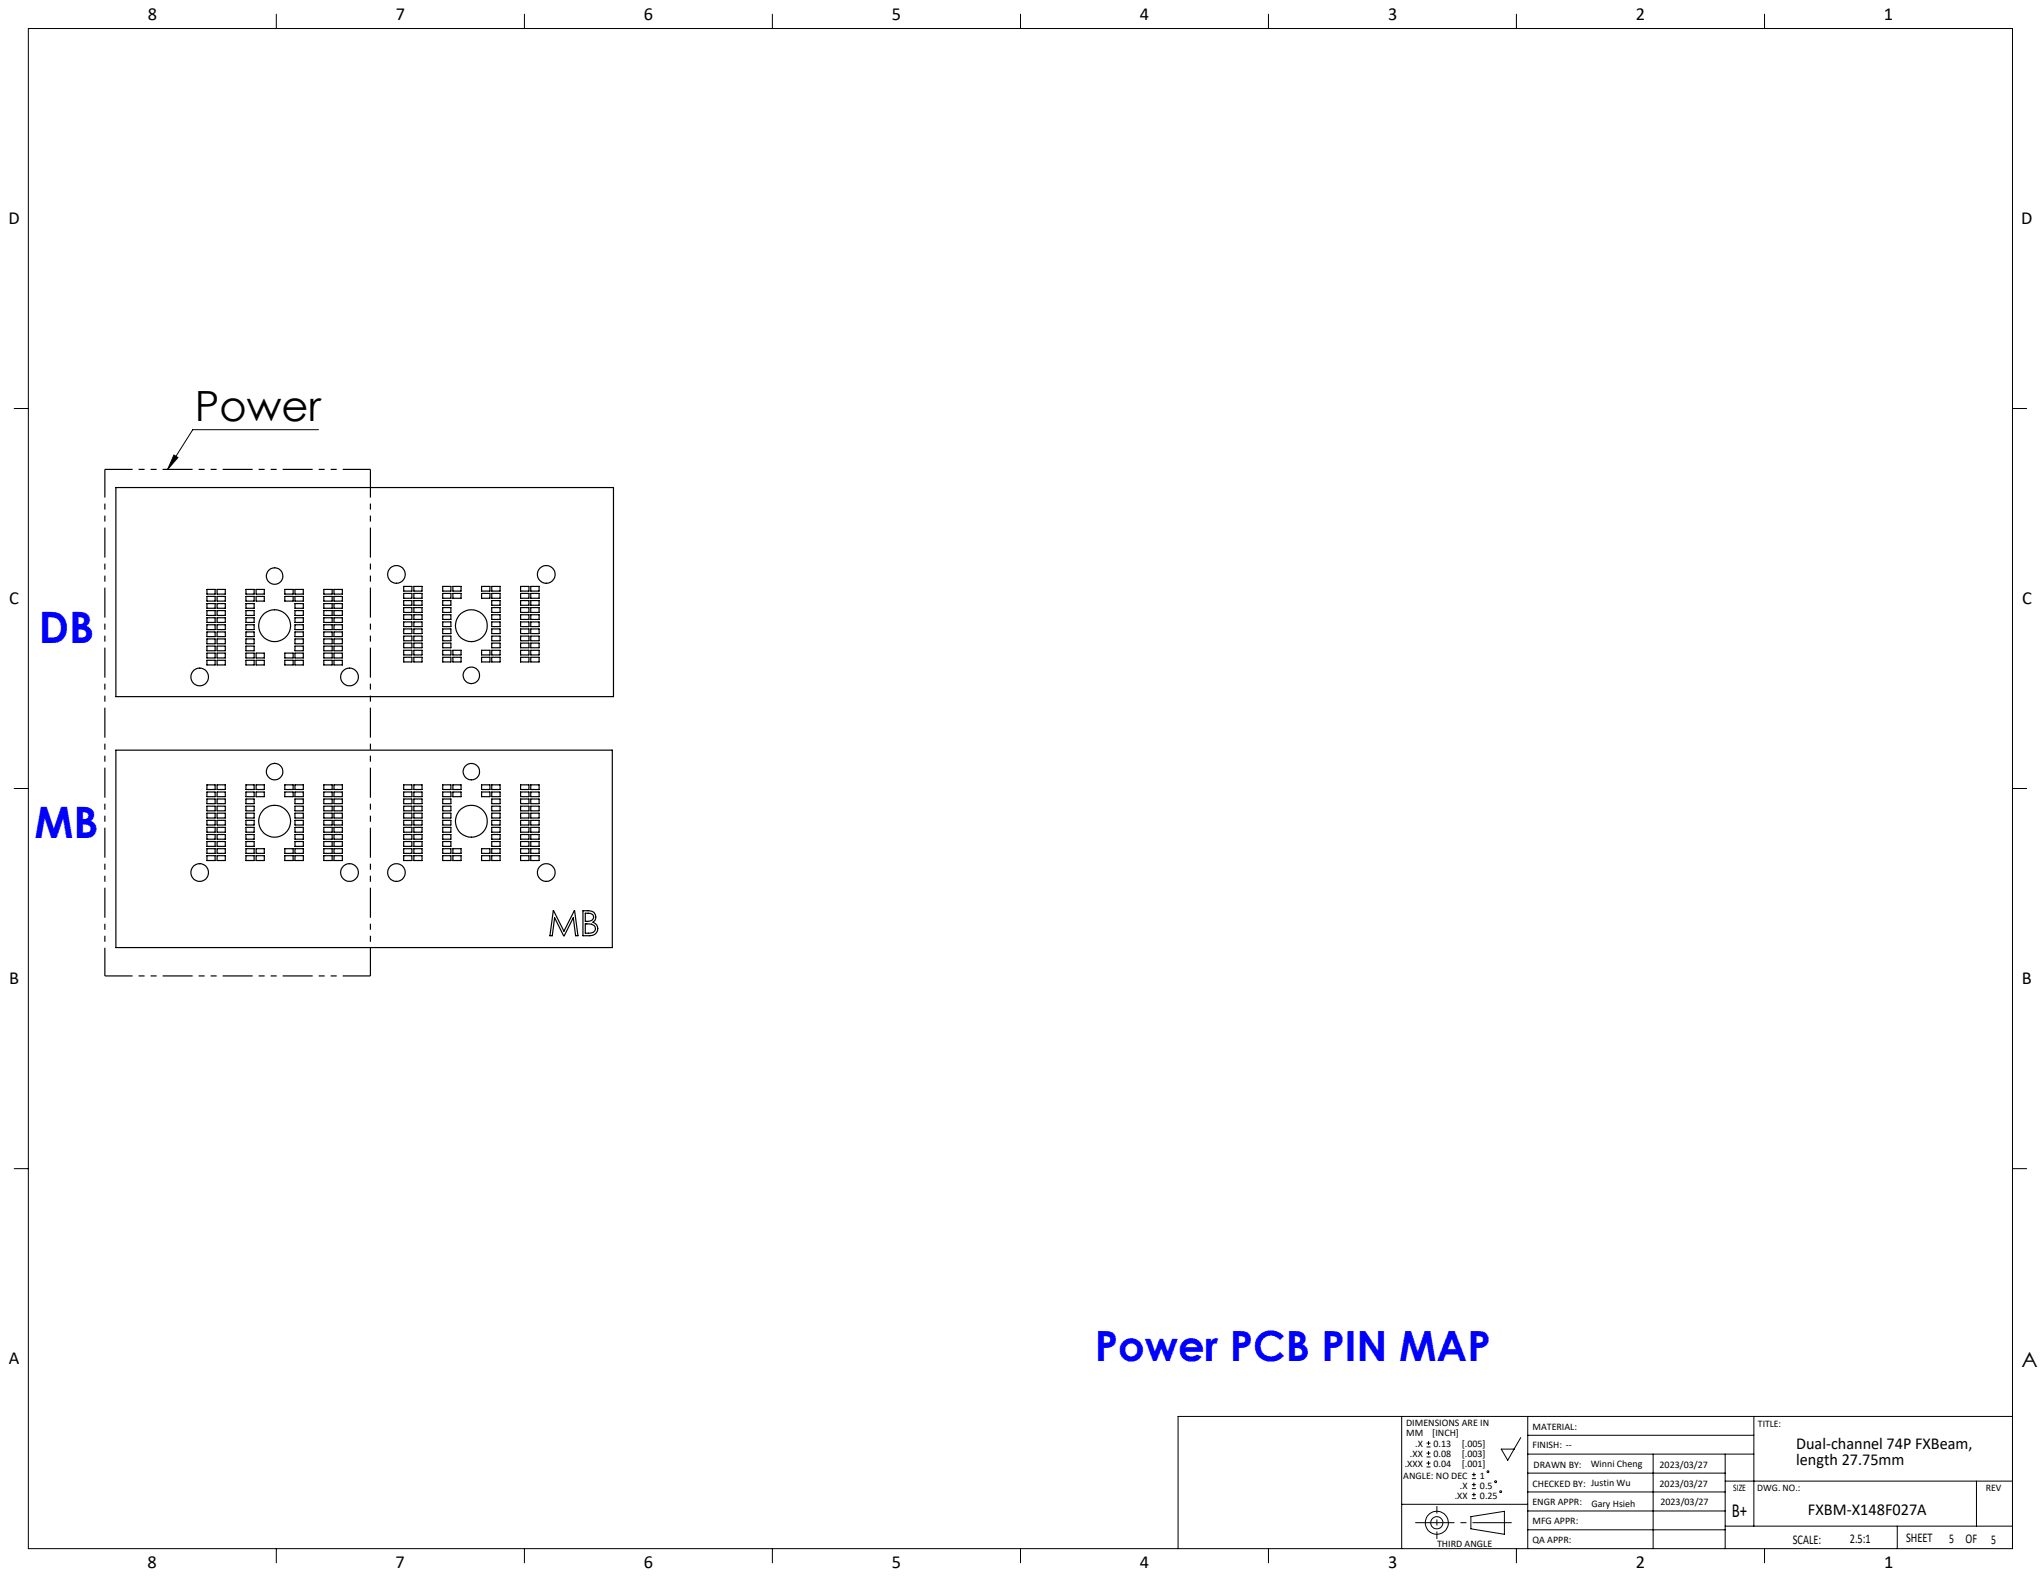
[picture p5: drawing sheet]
<svg xmlns="http://www.w3.org/2000/svg" width="432mm" height="334mm" viewBox="0 0 432 334" stroke-linecap="round" stroke-linejoin="round" font-family="sans-serif">
<g fill="none" stroke="#000" stroke-width=".21">
<path d="M6 6h419.8v321.7h-419.8zM58.5 3v3M110.9 3v3M163.4 3v3M215.9 3v3M268.4 3v3M320.8 3v3M373.3 3v3M3 86.4h3M36.8 96.3l.8 .5-2.1 2.5zM67.4 90.9h-26.6l-5.3 8.4M425.8 86.4h3"/>
<path d="M3 166.8h3M425.8 166.8h3M3 247.3h3M425.8 247.3h3M296.5 299.7v28M323.2 299.7v28M371.1 299.7v23.2M425.8 299.7h-176.6v28M296.5 318.3h26.7M301.8 306.1h.8M301.8 305.3h.8M301.8 308.3h.8"/>
<path d="M301.8 307.4h.8M301.8 310.4h.8M301.8 309.6h.8M302.2 304.9v.9M302.2 307v.9M302.2 309.1v.9M311.4 312.8h.8M311.4 312h.8M311.4 315h.8M311.4 314.1h.8M311.4 317.1h.8M311.4 316.2h.8"/>
<path d="M311.8 311.6v.8M311.8 313.7v.8M311.8 315.8v.9M317.6 306.6h2.7l-1.3 2.4zM321.7 304.2l-1.4 2.4M323.2 303.7h47.9M323.2 307.7h47.9M323.2 311.7h41.8M323.2 315.7h41.8M323.2 319.7h41.8M349.7 307.7v20M365 313.4h60.8"/>
<path d="M365 307.7v20M418.1 313.4v9.5M58.5 327.7v3M110.9 327.7v3M163.4 327.7v3M215.9 327.7v3M268.4 327.7v3M311.2 320.9l7.1-1.1v4.8l-7.1-1.1zM320.8 327.7v3M323.2 323.7h41.8M365 322.9h60.8M373.3 327.7v3"/>
<path d="M401.4 322.9v4.8"/>
<circle cx="314.8" cy="311.4" r=".21"/>
<circle cx="316.4" cy="313.5" r=".2"/>
<circle cx="317.5" cy="315.6" r=".21"/>
<circle cx="304" cy="322.2" r="2.44"/>
<circle cx="304" cy="322.2" r="1.29"/>
</g>
<path d="M299.4 322.2h20.4" fill="none" stroke="#000" stroke-width=".21" stroke-dasharray="30.5 1.3 1.3 1.3" stroke-dashoffset="22.2" stroke-linecap="butt"/>
<path d="M304 318.7v6.9" fill="none" stroke="#000" stroke-width=".21" stroke-dasharray="30.5 1.3 1.3 1.3" stroke-dashoffset="28.9" stroke-linecap="butt"/>
<g fill="none" stroke="#000" stroke-width=".25">
<path d="M24.5 103.2h105.3v44.2h-105.3zM43.8 124.7h1.7v1h-1.7zM43.8 126.2h1.7v1h-1.7zM43.8 127.7h1.7v1h-1.7zM43.8 129.2h1.7v1h-1.7zM43.8 130.7h1.7v1h-1.7zM43.8 132.2h1.7v1h-1.7zM43.8 133.7h1.7v1h-1.7zM43.8 135.2h1.7v1h-1.7zM43.8 136.7h1.7v1h-1.7zM43.8 138.2h1.7v1h-1.7zM43.8 139.7h1.7v1h-1.7z"/>
<path d="M45.9 124.7h1.8v1h-1.8zM45.9 126.2h1.8v1h-1.8zM45.9 127.7h1.8v1h-1.8zM45.9 129.2h1.8v1h-1.8zM45.9 130.7h1.8v1h-1.8zM45.9 132.2h1.8v1h-1.8zM45.9 133.7h1.8v1h-1.8zM45.9 135.2h1.8v1h-1.8zM45.9 136.7h1.8v1h-1.8zM45.9 138.2h1.8v1h-1.8zM45.9 139.7h1.8v1h-1.8zM52 124.7h1.8v1h-1.8z"/>
<path d="M52 126.2h1.8v1h-1.8zM52 127.7h1.8v1h-1.8zM52 129.2h1.8v1h-1.8zM52 130.7h1.8v1h-1.8zM52 132.2h1.8v1h-1.8zM52 133.7h1.8v1h-1.8zM52 135.2h1.8v1h-1.8zM52 136.7h1.8v1h-1.8zM52 138.2h1.8v1h-1.8zM52 139.7h1.8v1h-1.8zM54.2 124.7h1.7v1h-1.7zM54.2 126.2h1.7v1h-1.7z"/>
<path d="M54.2 138.2h1.7v1h-1.7zM54.2 139.7h1.7v1h-1.7zM60.3 124.7h1.7v1h-1.7zM60.3 126.2h1.7v1h-1.7zM60.3 138.2h1.7v1h-1.7zM60.3 139.7h1.7v1h-1.7zM62.4 124.7h1.8v1h-1.8zM62.4 126.2h1.8v1h-1.8zM62.4 127.7h1.8v1h-1.8zM62.4 129.2h1.8v1h-1.8zM62.4 130.7h1.8v1h-1.8zM62.4 132.2h1.8v1h-1.8z"/>
<path d="M62.4 133.7h1.8v1h-1.8zM62.4 135.2h1.8v1h-1.8zM62.4 136.7h1.8v1h-1.8zM62.4 138.2h1.8v1h-1.8zM62.4 139.7h1.8v1h-1.8zM68.5 124.7h1.8v1h-1.8zM68.5 126.2h1.8v1h-1.8zM68.5 127.7h1.8v1h-1.8zM68.5 129.2h1.8v1h-1.8zM68.5 130.7h1.8v1h-1.8zM68.5 132.2h1.8v1h-1.8zM68.5 133.7h1.8v1h-1.8z"/>
<path d="M68.5 135.2h1.8v1h-1.8zM68.5 136.7h1.8v1h-1.8zM68.5 138.2h1.8v1h-1.8zM68.5 139.7h1.8v1h-1.8zM70.7 124.7h1.7v1h-1.7zM70.7 126.2h1.7v1h-1.7zM70.7 127.7h1.7v1h-1.7zM70.7 129.2h1.7v1h-1.7zM70.7 130.7h1.7v1h-1.7zM70.7 132.2h1.7v1h-1.7zM70.7 133.7h1.7v1h-1.7zM70.7 135.2h1.7v1h-1.7z"/>
<path d="M70.7 136.7h1.7v1h-1.7zM70.7 138.2h1.7v1h-1.7zM70.7 139.7h1.7v1h-1.7zM85.4 124.1h1.7v1h-1.7zM85.4 125.6h1.7v1h-1.7zM85.4 127.1h1.7v1h-1.7zM85.4 128.6h1.7v1h-1.7zM85.4 130.1h1.7v1h-1.7zM85.4 131.6h1.7v1h-1.7zM85.4 133.1h1.7v1h-1.7zM85.4 134.6h1.7v1h-1.7zM85.4 136.1h1.7v1h-1.7z"/>
<path d="M85.4 137.6h1.7v1h-1.7zM85.4 139.1h1.7v1h-1.7zM87.6 124.1h1.7v1h-1.7zM87.6 125.6h1.7v1h-1.7zM87.6 127.1h1.7v1h-1.7zM87.6 128.6h1.7v1h-1.7zM87.6 130.1h1.7v1h-1.7zM87.6 131.6h1.7v1h-1.7zM87.6 133.1h1.7v1h-1.7zM87.6 134.6h1.7v1h-1.7zM87.6 136.1h1.7v1h-1.7zM87.6 137.6h1.7v1h-1.7z"/>
<path d="M87.6 139.1h1.7v1h-1.7zM93.7 124.1h1.7v1h-1.7zM93.7 125.6h1.7v1h-1.7zM93.7 127.1h1.7v1h-1.7zM93.7 128.6h1.7v1h-1.7zM93.7 130.1h1.7v1h-1.7zM93.7 131.6h1.7v1h-1.7zM93.7 133.1h1.7v1h-1.7zM93.7 134.6h1.7v1h-1.7zM93.7 136.1h1.7v1h-1.7zM93.7 137.6h1.7v1h-1.7zM93.7 139.1h1.7v1h-1.7z"/>
<path d="M95.8 124.1h1.7v1h-1.7zM95.8 125.6h1.7v1h-1.7zM95.8 137.6h1.7v1h-1.7zM95.8 139.1h1.7v1h-1.7zM101.9 124.1h1.7v1h-1.7zM101.9 125.6h1.7v1h-1.7zM101.9 137.6h1.7v1h-1.7zM101.9 139.1h1.7v1h-1.7zM104 124.1h1.8v1h-1.8zM104 125.6h1.8v1h-1.8zM104 127.1h1.8v1h-1.8zM104 128.6h1.8v1h-1.8z"/>
<path d="M104 130.1h1.8v1h-1.8zM104 131.6h1.8v1h-1.8zM104 133.1h1.8v1h-1.8zM104 134.6h1.8v1h-1.8zM104 136.1h1.8v1h-1.8zM104 137.6h1.8v1h-1.8zM104 139.1h1.8v1h-1.8zM110.1 124.1h1.8v1h-1.8zM110.1 125.6h1.8v1h-1.8zM110.1 127.1h1.8v1h-1.8zM110.1 128.6h1.8v1h-1.8zM110.1 130.1h1.8v1h-1.8z"/>
<path d="M110.1 131.6h1.8v1h-1.8zM110.1 133.1h1.8v1h-1.8zM110.1 134.6h1.8v1h-1.8zM110.1 136.1h1.8v1h-1.8zM110.1 137.6h1.8v1h-1.8zM110.1 139.1h1.8v1h-1.8zM112.3 124.1h1.8v1h-1.8zM112.3 125.6h1.8v1h-1.8zM112.3 127.1h1.8v1h-1.8zM112.3 128.6h1.8v1h-1.8zM112.3 130.1h1.8v1h-1.8zM112.3 131.6h1.8v1h-1.8z"/>
<path d="M112.3 133.1h1.8v1h-1.8zM112.3 134.6h1.8v1h-1.8zM112.3 136.1h1.8v1h-1.8zM112.3 137.6h1.8v1h-1.8zM112.3 139.1h1.8v1h-1.8zM24.5 158.7h105v41.8h-105zM43.8 173.6h1.7v1h-1.7zM43.8 166.1h1.7v.9h-1.7zM43.8 167.6h1.7v1h-1.7zM43.8 169.1h1.7v.9h-1.7zM43.8 170.6h1.7v1h-1.7zM43.8 172.1h1.7v1h-1.7z"/>
<path d="M43.8 175.1h1.7v1h-1.7zM43.8 176.6h1.7v1h-1.7zM43.8 178h1.7v1.1h-1.7zM43.8 179.6h1.7v1h-1.7zM45.9 173.6h1.8v1h-1.8zM45.9 166.1h1.8v.9h-1.8zM45.9 167.6h1.8v1h-1.8zM45.9 169.1h1.8v.9h-1.8zM45.9 170.6h1.8v1h-1.8zM45.9 172.1h1.8v1h-1.8zM45.9 175.1h1.8v1h-1.8zM45.9 176.6h1.8v1h-1.8z"/>
<path d="M45.9 178h1.8v1.1h-1.8zM45.9 179.6h1.8v1h-1.8zM52 173.6h1.8v1h-1.8zM52 178h1.8v1.1h-1.8zM52 172.1h1.8v1h-1.8zM52 176.6h1.8v1h-1.8zM52 175.1h1.8v1h-1.8zM52 179.6h1.8v1h-1.8zM52 169.1h1.8v.9h-1.8zM52 170.6h1.8v1h-1.8zM52 166.1h1.8v.9h-1.8zM52 167.6h1.8v1h-1.8z"/>
<path d="M54.2 179.6h1.7v1h-1.7zM54.2 166.1h1.7v.9h-1.7zM54.2 167.6h1.7v1h-1.7zM60.3 179.6h1.7v1h-1.7zM60.3 166.1h1.7v.9h-1.7zM60.3 167.6h1.7v1h-1.7zM62.4 173.6h1.8v1h-1.8zM62.4 178h1.8v1.1h-1.8zM62.4 172.1h1.8v1h-1.8zM62.4 176.6h1.8v1h-1.8zM62.4 175.1h1.8v1h-1.8zM62.4 179.6h1.8v1h-1.8z"/>
<path d="M62.4 169.1h1.8v.9h-1.8zM62.4 170.6h1.8v1h-1.8zM62.4 166.1h1.8v.9h-1.8zM62.4 167.6h1.8v1h-1.8zM68.5 173.6h1.8v1h-1.8zM68.5 178h1.8v1.1h-1.8zM68.5 172.1h1.8v1h-1.8zM68.5 176.6h1.8v1h-1.8zM68.5 175.1h1.8v1h-1.8zM68.5 179.6h1.8v1h-1.8zM68.5 169.1h1.8v.9h-1.8zM68.5 170.6h1.8v1h-1.8z"/>
<path d="M68.5 166.1h1.8v.9h-1.8zM68.5 167.6h1.8v1h-1.8zM70.7 173.6h1.7v1h-1.7zM70.7 178h1.7v1.1h-1.7zM70.7 172.1h1.7v1h-1.7zM70.7 176.6h1.7v1h-1.7zM70.7 175.1h1.7v1h-1.7zM70.7 179.6h1.7v1h-1.7zM70.7 169.1h1.7v.9h-1.7zM70.7 170.6h1.7v1h-1.7zM70.7 166.1h1.7v.9h-1.7zM70.7 167.6h1.7v1h-1.7z"/>
<path d="M85.4 173.6h1.7v1h-1.7zM85.4 178h1.7v1.1h-1.7zM85.4 172.1h1.7v1h-1.7zM85.4 176.6h1.7v1h-1.7zM85.4 175.1h1.7v1h-1.7zM85.4 179.6h1.7v1h-1.7zM85.4 169.1h1.7v.9h-1.7zM85.4 170.6h1.7v1h-1.7zM85.4 166.1h1.7v.9h-1.7zM85.4 167.6h1.7v1h-1.7zM87.6 173.6h1.7v1h-1.7zM87.6 178h1.7v1.1h-1.7z"/>
<path d="M87.6 172.1h1.7v1h-1.7zM87.6 176.6h1.7v1h-1.7zM87.6 175.1h1.7v1h-1.7zM87.6 179.6h1.7v1h-1.7zM87.6 169.1h1.7v.9h-1.7zM87.6 170.6h1.7v1h-1.7zM87.6 166.1h1.7v.9h-1.7zM87.6 167.6h1.7v1h-1.7zM93.7 173.6h1.7v1h-1.7zM93.7 178h1.7v1.1h-1.7zM93.7 172.1h1.7v1h-1.7zM93.7 176.6h1.7v1h-1.7z"/>
<path d="M93.7 175.1h1.7v1h-1.7zM93.7 179.6h1.7v1h-1.7zM93.7 169.1h1.7v.9h-1.7zM93.7 170.6h1.7v1h-1.7zM93.7 166.1h1.7v.9h-1.7zM93.7 167.6h1.7v1h-1.7zM95.8 179.6h1.7v1h-1.7zM95.8 166.1h1.7v.9h-1.7zM95.8 167.6h1.7v1h-1.7zM101.9 179.6h1.7v1h-1.7zM101.9 166.1h1.7v.9h-1.7zM101.9 167.6h1.7v1h-1.7z"/>
<path d="M104 173.6h1.8v1h-1.8zM104 178h1.8v1.1h-1.8zM104 172.1h1.8v1h-1.8zM104 176.6h1.8v1h-1.8zM104 175.1h1.8v1h-1.8zM104 179.6h1.8v1h-1.8zM104 169.1h1.8v.9h-1.8zM104 170.6h1.8v1h-1.8zM104 166.1h1.8v.9h-1.8zM104 167.6h1.8v1h-1.8zM110.1 173.6h1.8v1h-1.8zM110.1 178h1.8v1.1h-1.8z"/>
<path d="M110.1 172.1h1.8v1h-1.8zM110.1 176.6h1.8v1h-1.8zM110.1 175.1h1.8v1h-1.8zM110.1 179.6h1.8v1h-1.8zM110.1 169.1h1.8v.9h-1.8zM110.1 170.6h1.8v1h-1.8zM110.1 166.1h1.8v.9h-1.8zM110.1 167.6h1.8v1h-1.8zM112.3 173.6h1.8v1h-1.8zM112.3 178h1.8v1.1h-1.8zM112.3 172.1h1.8v1h-1.8zM112.3 176.6h1.8v1h-1.8z"/>
<path d="M112.3 175.1h1.8v1h-1.8zM112.3 179.6h1.8v1h-1.8zM112.3 169.1h1.8v.9h-1.8zM112.3 170.6h1.8v1h-1.8zM112.3 166.1h1.8v.9h-1.8zM112.3 167.6h1.8v1h-1.8zM43.8 181h1.7v1.1h-1.7zM45.9 181h1.8v1.1h-1.8zM52 181h1.8v1.1h-1.8zM54.2 181h1.7v1.1h-1.7zM60.3 181h1.7v1.1h-1.7zM62.4 181h1.8v1.1h-1.8z"/>
<path d="M68.5 181h1.8v1.1h-1.8zM70.7 181h1.7v1.1h-1.7zM85.4 181h1.7v1.1h-1.7zM87.6 181h1.7v1.1h-1.7zM93.7 181h1.7v1.1h-1.7zM95.8 181h1.7v1.1h-1.7zM101.9 181h1.7v1.1h-1.7zM104 181h1.8v1.1h-1.8zM110.1 181h1.8v1.1h-1.8zM112.3 181h1.8v1.1h-1.8zM117.1 192.7l2.2 4.3 2.3-4.3 .7 5.3h-.5l-.5-3.8-1.9 3.8h-.2l-1.9-3.8-.5 3.8h-.5zM123.3 192.7a3.6 3.6 0 0 1 2.4 .3 1.36 1.36 0 0 1-.3 2.1 1.47 1.47 0 0 1 1 1.8 1.47 1.47 0 0 1-1.6 1.1h-1.5z"/>
<path d="M123.8 193.2a1.74 1.74 0 0 1 1.7 .4 .9 .9 0 0 1-.9 1.3h-.8zM123.8 195.5h.3a1.52 1.52 0 0 1 1.9 1 1.1 1.1 0 0 1-1.5 1h-.7z"/>
<circle cx="58.1" cy="121.9" r="1.76"/>
<circle cx="58.1" cy="132.4" r="3.4"/>
<circle cx="83.9" cy="121.5" r="1.87"/>
<circle cx="99.7" cy="132.4" r="3.4"/>
<circle cx="115.6" cy="121.5" r="1.88"/>
<circle cx="42.2" cy="143.2" r="1.87"/>
<circle cx="73.9" cy="143.2" r="1.88"/>
<circle cx="99.7" cy="142.9" r="1.75"/>
<circle cx="58.1" cy="173.8" r="3.4"/>
<circle cx="58.1" cy="163.3" r="1.75"/>
<circle cx="99.7" cy="173.8" r="3.4"/>
<circle cx="99.7" cy="163.3" r="1.74"/>
<circle cx="42.2" cy="184.6" r="1.87"/>
<circle cx="73.9" cy="184.6" r="1.88"/>
<circle cx="83.9" cy="184.6" r="1.87"/>
<circle cx="115.6" cy="184.6" r="1.88"/>
</g>
<path d="M22.2 99.3h56.2M22.2 206.5h56.2" fill="none" stroke="#000" stroke-width=".25" stroke-dasharray="6.3 1.3 1.3 1.3 1.3 1.3" stroke-dashoffset=".5" stroke-linecap="butt"/>
<path d="M22.2 99.3v107.2M78.4 99.3v107.2" fill="none" stroke="#000" stroke-width=".25" stroke-dasharray="6.3 1.3 1.3 1.3 1.3 1.3" stroke-dashoffset=".4" stroke-linecap="butt"/>
<path d="M36.8 96.3l.8 .5-2.1 2.5z" fill="#000"/>
<g font-size="9.2" fill="#00f">
<text x="8.2" y="136.1">DB</text>
<text x="7.3" y="177.3">MB</text>
</g>
<text font-size="8.8" x="41.2" y="89.1">Power</text>
<text font-size="8.8" fill="#00f" x="231.6" y="287.9">Power PCB PIN MAP</text>
<text font-size="4.4" x="427.7" y="289.2">A</text>
<text font-size="4.2" x="366.4" y="321">B+</text>
<g font-size="3.9">
<text x="31.3" y="4.2">8</text>
<text x="83.7" y="4.2">7</text>
<text x="136.2" y="4.1">6</text>
<text x="188.7" y="4.1">5</text>
<text x="241.2" y="4.2">4</text>
<text x="293.7" y="4.2">3</text>
<text x="346.1" y="4.2">2</text>
<text x="398.6" y="4.2">1</text>
<text x="1.8" y="47.4">D</text>
<text x="427.6" y="47.4">D</text>
<text x="2" y="127.8">C</text>
<text x="427.8" y="127.8">C</text>
<text x="2" y="208.2">B</text>
<text x="427.7" y="208.2">B</text>
<text x="1.9" y="288.7">A</text>
<text x="31.2" y="331.8">8</text>
<text x="83.7" y="331.9">7</text>
<text x="136.2" y="331.8">6</text>
<text x="188.7" y="331.8">5</text>
<text x="241.2" y="331.8">4</text>
<text x="293.7" y="331.8">3</text>
<text x="346.1" y="331.8">2</text>
<text x="398.6" y="331.8">1</text>
</g>
<g font-size="3.5">
<text x="380" y="306.5">Dual-channel 74P FXBeam,</text>
<text x="380" y="310">length 27.75mm</text>
<text x="382.5" y="320.5">FXBM-X148F027A</text>
</g>
<g font-size="2.8">
<text x="379.3" y="326.6">SCALE:</text>
<text x="391.4" y="326.6">2.5:1</text>
<text x="403.2" y="326.4">SHEET</text>
<text x="412.4" y="326.5">5</text>
<text x="415.8" y="326.5">OF</text>
<text x="421.2" y="326.6">5</text>
</g>
<g font-size="2.1">
<text x="297.5" y="301.7">DIMENSIONS ARE IN</text>
<text x="297.5" y="303.8">MM</text>
<text x="303" y="303.8">[INCH]</text>
<text x="324.2" y="302.7">MATERIAL:</text>
<text x="371.9" y="302">TITLE:</text>
<text x="297.2" y="310.5">.XXX</text>
<text x="298.3" y="308.4">.XX</text>
<text x="299.4" y="306.2">.X</text>
<text x="303.3" y="306.2">0.13</text>
<text x="303.3" y="308.3">0.08</text>
<text x="303.3" y="310.4">0.04</text>
<text x="309.3" y="306.1">[.005]</text>
<text x="309.3" y="308.3">[.003]</text>
<text x="309.3" y="310.4">[.001]</text>
<text x="324.2" y="306.4">FINISH: --</text>
<text x="324.5" y="310.5">DRAWN BY:</text>
<text x="336.5" y="310.4">Winni Cheng</text>
<text x="351.1" y="310.5">2023/03/27</text>
<text x="296.9" y="312.9">ANGLE: NO DEC</text>
<text x="307.8" y="317.1">.XX</text>
<text x="308.9" y="315">.X</text>
<text x="313.1" y="315">0.5</text>
<text x="313.1" y="317.1">0.25</text>
<text x="313.1" y="312.9">1</text>
<text x="324.2" y="314.6">CHECKED BY: Justin Wu</text>
<text x="351.1" y="314.6">2023/03/27</text>
<text x="366.7" y="315.5">SIZE</text>
<text x="371.8" y="315.5">DWG. NO.:</text>
<text x="420.1" y="315.4">REV</text>
<text x="324.2" y="322.5">MFG APPR:</text>
<text x="324.2" y="318.5">ENGR APPR:</text>
<text x="336.7" y="318.9">Gary Hsieh</text>
<text x="351.3" y="318.4">2023/03/27</text>
<text x="304" y="327.4">THIRD ANGLE</text>
<text x="324.2" y="326.5">QA APPR:</text>
</g>
</svg>
